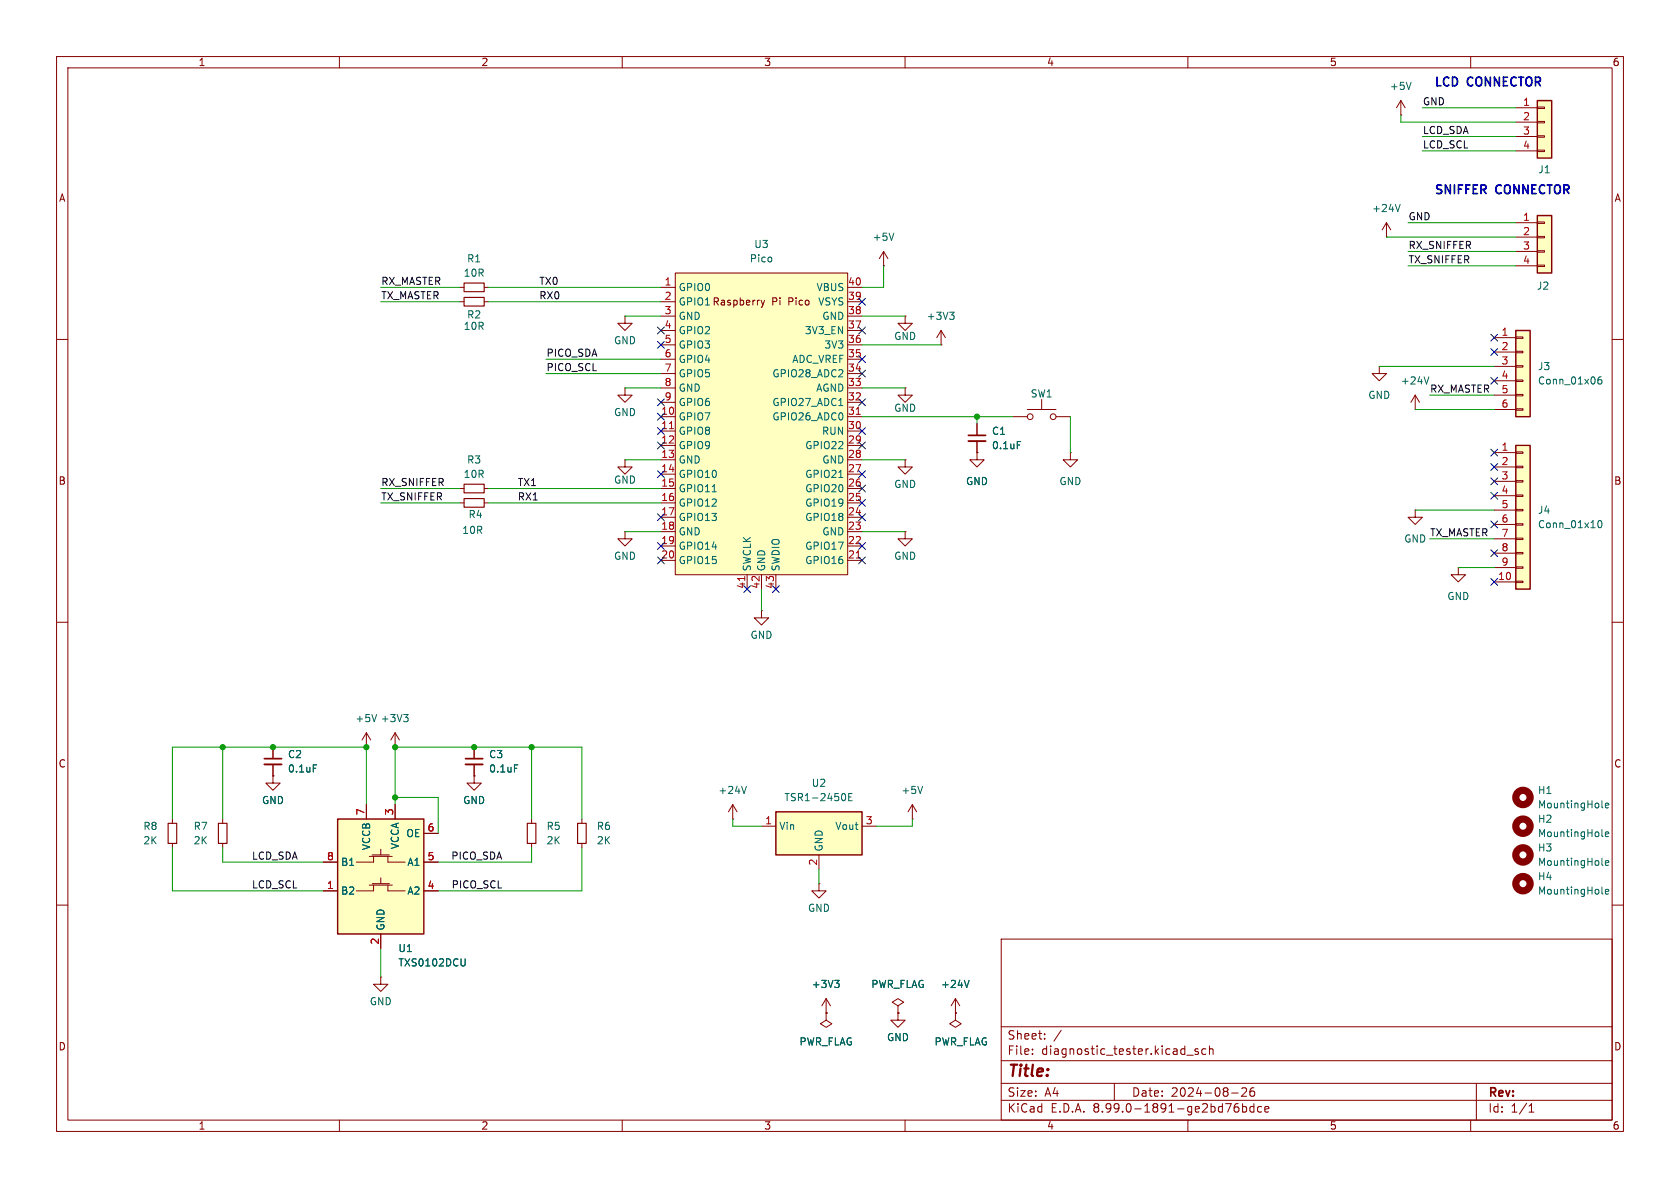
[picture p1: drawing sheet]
<svg xmlns="http://www.w3.org/2000/svg" width="297mm" height="210mm" viewBox="0 0 297 210" stroke-linecap="round" stroke-linejoin="round" font-family="sans-serif">
<g fill="none" stroke="#840000" stroke-width=".18">
<path d="M10 10h277v190h-277zM12 12h273v186h-273zM60 10v2M110 10v2M160 10v2M210 10v2M260 10v2M10 60h2M285 60h2M172.7 74.9v2.1M172.7 78v2M179.1 73.7h2.5"/>
<path d="M181.6 72.4h5.1M184.1 70.6v1.8M186.7 73.7h2.5M172.7 80v1.3h1.3l-1.3 1.3-1.3-1.3h1.3M172.7 80h.1M189.2 80v1.3h1.3l-1.3 1.3-1.2-1.3h1.2M189.2 80h.1M10 110h2M257.8 100.3v1.3h1.3l-1.3 1.3-1.3-1.3h1.3M257.8 100.3h.1M285 110h2M10 160h2"/>
<path d="M285 160h2M177 166h108v32h-108zM60 198v2M110 198v2M160 198v2M177 194.5h108M177 191.5h108M177 187.5h108M177 181.5h108M182.5 186.3v.1M182.5 185.5v.1M184.7 183.6v.1"/>
<path d="M184.7 182.8v.1M187.6 182.1l-1.3 2M197 191.5v3M209.8 186.5h1.2M210 198v2M211.8 185.5l-.3-.1-.3 .2 .1 .2 .5 .2v.3h-.6M213.2 185.5l-.5-.1-.2 .3v.4l.1 .2h.6M213.8 185.5l.2-.1 .4 .1 .1 .9M213.8 184.9v1.5M217.7 193.2h1.2M218.5 195.7h.4l.1 .3v.5l-.5 .1M218.9 195.1l-.4 .1"/>
<path d="M219.5 192.4l.6-.1 .2 .1 .1 .3-.9 1.1h.9M219.7 195.7l.4-.1 .3 .3v.4l-.2 .2h-.5M219.7 195.1v1.5M221.7 192.3a.59 .59 0 0 0-.7 .6v.6l.1 .2 .4 .1 .2-.1 .1-.5-.1-.3h-.5l-.2 .3M221.7 195.7l-.5-.1-.2 .3v.4l.1 .2h.6M221.7 195.1v1.5M223 195.7l-.4-.1-.3 .3v.4l.2 .2h.5M223.6 196.1l.7-.1-.1-.3-.4-.1-.2 .2 .1 .7h.5M260 198v2M261 191.5v6.5M270.3 196.6h.9M270.3 195.5l.4-.4v1.5"/>
<circle cx="182.1" cy="73.7" r=".51"/>
<circle cx="186.2" cy="73.7" r=".51"/>
</g>
<g fill="none" stroke="#840000" stroke-width="1.3">
<circle cx="269.2" cy="156.2" r="1.27"/>
<circle cx="269.2" cy="141" r="1.27"/>
<circle cx="269.2" cy="146" r="1.27"/>
<circle cx="269.2" cy="151.1" r="1.27"/>
</g>
<path d="M179.8 78.1h.7M283.2 152.8l.2 .2M283.2 157.9l.2 .2M283.2 147.7l.2 .2M283.2 142.6l.2 .2M283.8 152.6l.6-.2-.1-.2-.3-.1-.2 .2 .1 .6h.4M283.8 142.4l.6-.1-.1-.3h-.3l-.2 .2 .1 .6h.4M283.8 147.5l.6-.1-.1-.3h-.3l-.2 .1 .1 .6h.4M283.8 157.6l.6-.1-.1-.2-.3-.1-.2 .2 .1 .6h.4" fill="none" stroke="#006464" stroke-width=".18"/>
<path d="M171.2 77h3" fill="none" stroke="#840000" stroke-width=".3"/>
<path d="M171.2 78h3" fill="none" stroke="#840000" stroke-width=".33"/>
<path d="M59.7 144.8h15.2v20.3h-15.2z" fill="#ffffc2"/>
<path d="M59.7 144.8h15.2v20.3h-15.2z" fill="none" stroke="#840000" stroke-width=".25"/>
<g fill="none" stroke="#840000" stroke-width=".18">
<path d="M57.1 157.5h2.6M57.1 152.4h2.6M64.8 142.2v2.6M65.3 156.5h4M65.3 151.4h4M65.8 156.2h3M65.8 151.1h3M66 156.5v1h-3M66 151.4v1h-3M67.3 150.1v1M67.3 155.2v1M68.6 156.5v1h3"/>
<path d="M68.6 151.4v1h3M69.8 142.2v2.6M74.9 157.5h2.6M74.9 152.4h2.6M74.9 147.3h2.6M67.3 165.1v2.5"/>
</g>
<path d="M82.2 169.5v1l-.2 .3" fill="none" stroke="#006464" stroke-width=".18"/>
<path d="M268 58.4h2.5v15.3h-2.5z" fill="#ffffc2"/>
<path d="M268 58.4h2.5v15.3h-2.5z" fill="none" stroke="#840000" stroke-width=".25"/>
<g fill="none" stroke="#840000" stroke-width=".18">
<path d="M264.2 59.7h3.8M268 59.6h1.2v.2h-1.2zM264.2 62.2h3.8M264.2 64.8h3.8M264.2 67.3h3.8M264.2 69.9h3.8M264.2 72.4h3.8M268 62.1h1.2v.3h-1.2zM268 64.6h1.2v.3h-1.2zM268 67.2h1.2v.2h-1.2zM268 69.7h1.2v.3h-1.2zM268 72.3h1.2v.2h-1.2z"/>
<path d="M160 81.3v1.3h1.3l-1.3 1.2-1.3-1.2h1.3M160 81.3h.1M160 94v1.3h1.3l-1.3 1.2-1.3-1.2h1.3M160 94h.1M30.5 144.8v.7M30.5 149.1v.8M39.4 144.8v.7M39.4 149.1v.8"/>
</g>
<path d="M283.1 66.6l-.4 .1a.85 .85 0 0 0 0 1.2l.4-.1 .1-.5-.2-.2-.4 .1-.1 .1" fill="none" stroke="#006464" stroke-width=".18"/>
<path d="M29.7 145.5h1.5v3.6h-1.5zM38.6 145.5h1.5v3.6h-1.5z" fill="none" stroke="#840000" stroke-width=".2"/>
<path d="M268 78.7h2.5v25.4h-2.5z" fill="#ffffc2"/>
<path d="M268 78.7h2.5v25.4h-2.5z" fill="none" stroke="#840000" stroke-width=".25"/>
<g fill="none" stroke="#840000" stroke-width=".18">
<path d="M243.8 64.8v1.2h1.3l-1.3 1.3-1.2-1.3h1.2M243.8 64.8h.1M250.2 72.4h.1M250.2 69.9l-.8 1.2M250.2 69.9l.8 1.2M250.2 69.9v2.5M268 79.9h1.2v.2h-1.2zM264.2 80h3.8M264.2 82.6h3.8M264.2 85.1h3.8M264.2 87.6h3.8M264.2 90.2h3.8"/>
<path d="M264.2 92.7h3.8M264.2 95.3h3.8M264.2 97.8h3.8M268 82.4h1.2v.3h-1.2zM268 85h1.2v.2h-1.2zM268 87.5h1.2v.3h-1.2zM268 90h1.2v.3h-1.2zM268 92.6h1.2v.2h-1.2zM268 95.1h1.2v.3h-1.2zM268 97.7h1.2v.2h-1.2zM134.6 108v1.2h1.3l-1.3 1.3-1.3-1.3h1.3M134.6 108h.1"/>
<path d="M264.2 100.3h3.8M264.2 102.9h3.8M268 100.2h1.2v.3h-1.2zM268 102.7h1.2v.3h-1.2zM102.9 144.8v.7M102.9 149.1v.8"/>
</g>
<path d="M252.6 66.6l-.4 1.3M282.6 92.1l.2-.1a.68 .68 0 0 1 .4 .7 .68 .68 0 0 1-.4 .6l-.2-.1-.1-.4z" fill="none" stroke="#006464" stroke-width=".18"/>
<path d="M102.1 145.5h1.5v3.6h-1.5z" fill="none" stroke="#840000" stroke-width=".2"/>
<path d="M137.2 143.5h15.2v7.6h-15.2z" fill="#ffffc2"/>
<path d="M137.2 143.5h15.2v7.6h-15.2z" fill="none" stroke="#840000" stroke-width=".25"/>
<g fill="none" stroke="#840000" stroke-width=".18">
<path d="M129.5 144.8h.1M129.5 142.2l-.7 1.3M129.5 142.2l.8 1.3M129.5 142.2v2.6M134.6 146.1h2.6M144.8 151.1v2.6M152.4 146.1h2.5M146 179.1h.1M146 179.1v1.2l1.1 .7-1.1 .6-1-.6 1-.7M146 176.5l-.7 1.3M146 176.5l.8 1.3M146 176.5v2.6"/>
<path d="M158.7 179.1v1.2h1.3l-1.3 1.3-1.2-1.3h1.2M158.7 179.1h.1M168.9 179.1v1.2l1 .7-1 .6-1-.6 1-.7M168.9 179.1h.1"/>
</g>
<path d="M132 139l-.5 1.3M149.2 140.3a.79 .79 0 0 1 0 1.2M150 140.9h.5M150.6 140.3h-.6v1.2h.6M147.6 173.3h.7l-.4 .5M148.1 173.8l.2 .2v.3l-.2 .3" fill="none" stroke="#006464" stroke-width=".18"/>
<path d="M271.8 38.1h2.5v10.2h-2.5z" fill="#ffffc2"/>
<path d="M271.8 38.1h2.5v10.2h-2.5z" fill="none" stroke="#840000" stroke-width=".25"/>
<g fill="none" stroke="#840000" stroke-width=".18">
<path d="M247.6 17.8l-.7 1.3M247.6 17.8l.8 1.3M247.6 17.8v2.5M245.1 39.4l-.8 1.2M245.1 39.4l.8 1.2M245.1 39.4v2.5M247.6 20.3h.1M268 39.4h3.8M271.8 39.2h1.2v.3h-1.2zM81.3 50.8h.7M81.3 53.3h.7M85.6 50.8h.8"/>
<path d="M85.6 53.3h.8M110.5 55.9v1.3h1.3l-1.3 1.2-1.3-1.2h1.3M110.5 55.9h.1M245.1 41.9h.1M268 41.9h3.8M268 44.5h3.8M268 47h3.8M271.8 41.8h1.2v.2h-1.2zM271.8 44.3h1.2v.3h-1.2zM271.8 46.9h1.2v.2h-1.2zM94 144.8v.7M94 149.1v.8"/>
<path d="M67.3 172.7v1.3h1.3l-1.3 1.3-1.3-1.3h1.3M67.3 172.7h.1M158.7 177.8l1.1-.6-1.1-.7-1 .7 1 .6v1.3M158.7 179.1h.1M168.9 179.1h.1M168.9 176.5l-.8 1.3M168.9 176.5l.8 1.3M168.9 176.5v2.6"/>
</g>
<path d="M249.5 14.5l-.5 1.3M247.5 36.1l-.4 1.3M171.3 173.3l-.4 1.3" fill="none" stroke="#006464" stroke-width=".18"/>
<path d="M82 50h3.6v1.6h-3.6zM82 52.6h3.6v1.5h-3.6zM93.2 145.5h1.5v3.6h-1.5z" fill="none" stroke="#840000" stroke-width=".2"/>
<path d="M271.8 17.8h2.5v10.1h-2.5z" fill="#ffffc2"/>
<path d="M271.8 17.8h2.5v10.1h-2.5z" fill="none" stroke="#840000" stroke-width=".25"/>
<g fill="none" stroke="#840000" stroke-width=".18">
<path d="M268 19.1h3.8M271.8 18.9h1.2v.3h-1.2zM268 21.6h3.8M268 24.1h3.8M268 26.7h3.8M271.8 21.5h1.2v.2h-1.2zM271.8 24h1.2v.3h-1.2zM271.8 26.5h1.2v.3h-1.2zM110.5 68.6v1.3h1.3l-1.3 1.2-1.3-1.2h1.3M110.5 68.6h.1M64.8 132.1h.1M64.8 129.5l-.8 1.3"/>
<path d="M64.8 129.5l.7 1.3M64.8 129.5v2.6M83.8 132.1v2M83.8 135.1v2.1M161.3 144.8h.1M161.3 142.2l-.8 1.3M161.3 142.2l.8 1.3M161.3 142.2v2.6"/>
</g>
<path d="M66.6 126.3l-.4 1.3M90.9 135.2h.7M163.1 139l-.4 1.3" fill="none" stroke="#006464" stroke-width=".18"/>
<path d="M82.3 134.1h3" fill="none" stroke="#840000" stroke-width=".3"/>
<path d="M82.3 135.1h3" fill="none" stroke="#840000" stroke-width=".33"/>
<path d="M119.4 48.3h30.5v53.3h-30.5z" fill="#ffffc2"/>
<g fill="none" stroke="#840000" stroke-width=".18">
<path d="M116.8 50.8h2.6M116.8 53.3h2.6M116.8 55.9h2.6M116.8 58.4h2.6M119.4 48.3h30.5v53.3h-30.5zM134.6 53.1l.3 .8M134.9 53.9l-.3 .4M135.2 53.1l-.3 .8M149.9 50.8h2.5M149.9 53.3h2.5M149.9 55.9h2.5M149.9 58.4h2.5"/>
<path d="M156.2 47h.1M156.2 44.5l-.8 1.2M156.2 44.5l.8 1.2M156.2 44.5v2.5M160 55.9v1.3h1.3l-1.3 1.2-1.3-1.2h1.3M160 55.9h.1M166.4 58.4l-.8 1.3M166.4 58.4l.7 1.3M166.4 58.4v2.6M116.8 61h2.6M116.8 63.5h2.6M116.8 66h2.6"/>
<path d="M116.8 68.6h2.6M116.8 71.1h2.6M116.8 73.7h2.6M116.8 76.2h2.6M116.8 78.7h2.6M149.9 61h2.5M149.9 63.5h2.5M149.9 66h2.5M149.9 68.6h2.5M149.9 71.1h2.5M149.9 73.7h2.5M149.9 76.2h2.5"/>
<path d="M149.9 78.7h2.5M160 68.6v1.3h1.3l-1.3 1.2-1.3-1.2h1.3M160 68.6h.1M166.4 61h.1M172.7 74.9v2.1M172.7 78v2M81.3 86.4h.7M81.3 88.9h.7M85.6 86.4h.8M85.6 88.9h.8M110.5 94v1.3h1.3l-1.3 1.2-1.3-1.2h1.3M110.5 94h.1"/>
<path d="M110.5 81.3v1.3h1.3l-1.3 1.2-1.3-1.2h1.3M110.5 81.3h.1M116.8 81.3h2.6M116.8 83.8h2.6M116.8 86.4h2.6M116.8 88.9h2.6M116.8 91.4h2.6M116.8 94h2.6M116.8 96.5h2.6M116.8 99.1h2.6M149.9 81.3h2.5M149.9 83.8h2.5"/>
<path d="M149.9 86.4h2.5M149.9 88.9h2.5M149.9 91.4h2.5M149.9 94h2.5M149.9 96.5h2.5M149.9 99.1h2.5M172.7 80h.1M250.2 90.2v1.2h1.3l-1.3 1.3-1.3-1.3h1.3M250.2 90.2h.1M132.1 101.6v2.5M134.6 101.6v2.5M137.2 101.6v2.5"/>
<path d="M48.3 137.2v1.2h1.2l-1.2 1.3-1.3-1.3h1.3M48.3 137.2h.1M48.3 132.1v2M48.3 135.1v2.1M69.8 132.1h.1M69.8 129.5l-.7 1.3M69.8 129.5l.8 1.3M69.8 129.5v2.6M83.8 137.2v1.2h1.3l-1.3 1.3-1.3-1.3h1.3M83.8 137.2h.1M83.8 132.1v2M83.8 135.1v2.1"/>
<path d="M57.1 152.4h2.6M57.1 157.5h2.6M64.8 142.2v2.6M69.8 142.2v2.6M74.9 147.3h2.6M74.9 152.4h2.6M74.9 157.5h2.6M144.8 156.2v1.3h1.2l-1.2 1.3-1.3-1.3h1.3M144.8 156.2h.1M67.3 165.1v2.5M146 179.1h.1M158.7 179.1h.1"/>
<path d="M168.9 179.1h.1"/>
</g>
<path d="M118.4 75.8h.7M151.4 73.2h.7M151.4 98.6h.7M131.7 101.9v.7" fill="none" stroke="#a90000" stroke-width=".18"/>
<g fill="none" stroke="#006464" stroke-width=".18">
<path d="M158 41.2l-.4 1.3M167.9 55.2h.8l-.5 .5M168.4 55.7l.3 .2v.3l-.3 .3M148.3 71.7h.7M179.8 78.1h.7M125.9 86.9h.7M148.3 84.4h.7M55.4 135.2h.6M71.4 126.3h.7l-.4 .5M71.9 126.8l.2 .2v.3l-.2 .3M90.9 135.2h.7M82.2 169.5v1l-.2 .3"/>
<path d="M147.6 173.3h.7l-.4 .5M148.1 173.8l.2 .2v.3l-.2 .3M171.3 173.3l-.4 1.3"/>
</g>
<path d="M82 85.6h3.6v1.5h-3.6zM82 88.1h3.6v1.6h-3.6z" fill="none" stroke="#840000" stroke-width=".2"/>
<path d="M46.7 134.1h3.1" fill="none" stroke="#840000" stroke-width=".3"/>
<path d="M46.7 135.1h3.1" fill="none" stroke="#840000" stroke-width=".33"/>
<g fill="none" stroke="#009600" stroke-width=".18">
<path d="M251.5 19.1h16.5M247.6 20.3v1.3h20.4M248.9 39.4h19.1M251.5 26.7h16.5M251.5 24.1h16.5M67.3 53.3h14M67.3 50.8h14M86.4 53.3h30.4M86.4 50.8h30.4M110.5 55.9h6.3M152.4 55.9h7.6M156.2 47v3.8h-3.8"/>
<path d="M245.1 41.9h22.9M248.9 44.5h19.1M248.9 47h19.1M96.5 66h20.3M96.5 63.5h20.3M110.5 68.6h6.3M152.4 68.6h7.6M152.4 61h14M152.4 73.7h26.7M172.7 73.7v1.2M189.2 73.7v6.3M243.8 64.8h20.4"/>
<path d="M250.2 72.4h14M252.7 69.9h11.5M67.3 88.9h14M67.3 86.4h14M86.4 88.9h30.4M86.4 86.4h30.4M110.5 81.3h6.3M110.5 94h6.3M152.4 81.3h7.6M152.4 94h7.6M250.2 90.2h14M252.7 95.3h11.5"/>
<path d="M134.6 104.1v3.9M257.8 100.3h6.4M39.4 132.1v12.7M94 132.1v12.7M30.5 149.9v7.6h26.6M39.4 149.9v2.5h17.7M64.8 142.2v-10.1h-34.3v12.7M69.8 142.2v-10.1h33.1v12.7M69.8 141h7.7v6.3M94 149.9v2.5h-16.5M102.9 149.9v7.6h-25.4M129.5 144.8v1.3h5.1"/>
<path d="M144.8 153.7v2.5M161.3 144.8v1.3h-6.4M67.3 167.6v5.1"/>
</g>
<g fill="none" stroke="#000084" stroke-width=".18">
<path d="M116.2 57.8l1.2 1.2M117.4 57.8l-1.2 1.2M151.8 52.7l1.2 1.2M151.8 57.8l1.2 1.2M153 52.7l-1.2 1.2M153 57.8l-1.2 1.2M263.6 59.1l1.2 1.2M264.8 59.1l-1.2 1.2M116.2 73.1l1.2 1.2M116.2 70.5l1.2 1.2M116.2 75.6l1.2 1.2M116.2 78.1l1.2 1.2"/>
<path d="M116.2 60.4l1.2 1.2M117.4 73.1l-1.2 1.2M117.4 70.5l-1.2 1.2M117.4 75.6l-1.2 1.2M117.4 78.1l-1.2 1.2M117.4 60.4l-1.2 1.2M151.8 70.5l1.2 1.2M151.8 75.6l1.2 1.2M151.8 62.9l1.2 1.2M151.8 65.4l1.2 1.2M151.8 78.1l1.2 1.2M153 62.9l-1.2 1.2"/>
<path d="M153 70.5l-1.2 1.2M153 75.6l-1.2 1.2M153 65.4l-1.2 1.2M153 78.1l-1.2 1.2M263.6 79.4l1.2 1.2M263.6 66.7l1.2 1.2M263.6 61.6l1.2 1.2M264.8 79.4l-1.2 1.2M264.8 66.7l-1.2 1.2M264.8 61.6l-1.2 1.2M116.2 98.5l1.2 1.2M116.2 95.9l1.2 1.2"/>
<path d="M116.2 83.2l1.2 1.2M116.2 90.8l1.2 1.2M117.4 98.5l-1.2 1.2M117.4 95.9l-1.2 1.2M117.4 83.2l-1.2 1.2M117.4 90.8l-1.2 1.2M151.8 98.5l1.2 1.2M151.8 95.9l1.2 1.2M151.8 90.8l1.2 1.2M151.8 88.3l1.2 1.2M151.8 85.8l1.2 1.2M151.8 83.2l1.2 1.2"/>
<path d="M153 98.5l-1.2 1.2M153 95.9l-1.2 1.2M153 88.3l-1.2 1.2M153 90.8l-1.2 1.2M153 85.8l-1.2 1.2M153 83.2l-1.2 1.2M263.6 81.9l1.2 1.3M263.6 84.5l1.2 1.2M263.6 92.1l1.2 1.2M263.6 87l1.2 1.2M263.6 97.2l1.2 1.2M264.8 81.9l-1.2 1.3"/>
<path d="M264.8 84.5l-1.2 1.2M264.8 92.1l-1.2 1.2M264.8 87l-1.2 1.2M264.8 97.2l-1.2 1.2M131.5 103.5l1.2 1.2M132.7 103.5l-1.2 1.2M136.6 103.5l1.2 1.2M137.8 103.5l-1.2 1.2M263.6 102.3l1.2 1.2M264.8 102.3l-1.2 1.2"/>
</g>
<g fill="#009600" stroke="#009600" stroke-width=".18">
<circle cx="83.8" cy="132.1" r=".46"/>
<circle cx="94" cy="132.1" r=".46"/>
<circle cx="48.3" cy="132.1" r=".46"/>
<circle cx="64.8" cy="132.1" r=".46"/>
<circle cx="69.8" cy="132.1" r=".46"/>
<circle cx="69.8" cy="141" r=".46"/>
<circle cx="39.4" cy="132.1" r=".46"/>
<circle cx="172.7" cy="73.7" r=".46"/>
</g>
<text font-size="2.8" fill="#840000" x="178" y="190.9">Title:</text>
<g font-size="2.1" fill="#0000c2">
<text x="253.4" y="15.7">LCD</text>
<text x="259.4" y="15.7">CONNECTOR</text>
<text x="253.4" y="34.8">SNIFFER</text>
<text x="264.5" y="34.8">CONNECTOR</text>
</g>
<g font-size="2.1" fill="#840000">
<text x="178" y="184">Sheet:</text>
<text x="178" y="186.7">File:</text>
<text x="184.1" y="186.7">diagnostic_tester.kicad_sch</text>
<text x="178" y="196.9">KiCad</text>
<text x="178" y="194.1">Size:</text>
<text x="184.7" y="194.1">A4</text>
<text x="185.7" y="196.9">E.D.A.</text>
<text x="193.3" y="196.9">8.99.0-1891-ge2bd76bdce</text>
<text x="200" y="194.1">Date:</text>
<text x="207" y="194.1">2024-08-26</text>
<text x="263" y="194.3">Rev:</text>
<text x="263" y="196.9">Id:</text>
<text x="267.1" y="196.9">1/1</text>
</g>
<g font-size="1.8" fill="#840000">
<text x="35" y="11.9">1</text>
<text x="85" y="11.9">2</text>
<text x="135" y="11.9">3</text>
<text x="185" y="11.9">4</text>
<text x="235" y="11.9">5</text>
<text x="285" y="11.9">6</text>
<text x="10.3" y="35.9">A</text>
<text x="285.3" y="35.9">A</text>
<text x="136.4" y="54.2">Pi</text>
<text x="139.5" y="54.2">Pico</text>
<text x="10.3" y="85.9">B</text>
<text x="285.3" y="85.9">B</text>
<text x="10.3" y="135.9">C</text>
<text x="285.3" y="135.9">C</text>
<text x="10.3" y="185.9">D</text>
<text x="285.3" y="185.9">D</text>
<text x="35" y="199.9">1</text>
<text x="85" y="199.9">2</text>
<text x="135" y="199.9">3</text>
<text x="185" y="199.9">4</text>
<text x="235" y="199.9">5</text>
<text x="285" y="199.9">6</text>
</g>
<g font-size="1.8" fill="#006464">
<text x="245.6" y="16.1">+5V</text>
<text x="271.9" y="30.8">J1</text>
<text x="242.5" y="37.7">+24V</text>
<text x="82.5" y="46.6">R1</text>
<text x="132.5" y="46.6">Pico</text>
<text x="133.2" y="44">U3</text>
<text x="154.2" y="42.8">+5V</text>
<text x="81.9" y="49.1">10R</text>
<text x="119.9" y="51.7">GPIO0</text>
<text x="144.3" y="51.7">VBUS</text>
<text x="271.6" y="51.4">J2</text>
<text x="81.9" y="58.5">10R</text>
<text x="82.5" y="56.5">R2</text>
<text x="119.9" y="54.2">GPIO1 Raspberry</text>
<text x="119.9" y="56.7">GND</text>
<text x="119.9" y="59.3">GPIO2</text>
<text x="142.2" y="59.3">3V3_EN</text>
<text x="144.6" y="54.2">VSYS</text>
<text x="145.3" y="56.7">GND</text>
<text x="163.7" y="56.7">+3V3</text>
<text x="108.5" y="61.1">GND</text>
<text x="119.9" y="61.8">GPIO3</text>
<text x="119.9" y="64.4">GPIO4</text>
<text x="140" y="64.4">ADC_VREF</text>
<text x="145.6" y="61.8">3V3</text>
<text x="158" y="60.3">GND</text>
<text x="271.8" y="65.6">J3</text>
<text x="119.9" y="66.9">GPIO5</text>
<text x="119.9" y="69.4">GND</text>
<text x="119.9" y="72">GPIO6</text>
<text x="136.4" y="66.9">GPIO28_ADC2</text>
<text x="136.4" y="72">GPIO27_ADC1</text>
<text x="144.2" y="69.4">AGND</text>
<text x="182.1" y="70.5">SW1</text>
<text x="241.8" y="70.7">GND</text>
<text x="247.5" y="68.2">+24V</text>
<text x="271.8" y="68.2">Conn_01x06</text>
<text x="108.5" y="73.8">GND</text>
<text x="119.9" y="74.5">GPIO7</text>
<text x="119.9" y="77.1">GPIO8</text>
<text x="136.4" y="74.5">GPIO26_ADC0</text>
<text x="145.2" y="77.1">RUN</text>
<text x="158" y="73">GND</text>
<text x="175.3" y="77.1">C1</text>
<text x="82.5" y="82.1">R3</text>
<text x="119.9" y="79.6">GPIO9</text>
<text x="119.9" y="82.1">GND</text>
<text x="142.3" y="79.6">GPIO22</text>
<text x="145.3" y="82.1">GND</text>
<text x="175.3" y="79.6">0.1uF</text>
<text x="81.9" y="84.7">10R</text>
<text x="108.5" y="85.7">GND</text>
<text x="119.9" y="84.7">GPIO10</text>
<text x="119.9" y="87.2">GPIO11</text>
<text x="119.9" y="89.8">GPIO12</text>
<text x="142.3" y="84.7">GPIO21</text>
<text x="142.3" y="87.2">GPIO20</text>
<text x="142.3" y="89.8">GPIO19</text>
<text x="158" y="86.5">GND</text>
<text x="170.7" y="86">GND</text>
<text x="187.2" y="86">GND</text>
<text x="81.6" y="94.6">10R</text>
<text x="82.7" y="91.8">R4</text>
<text x="119.9" y="92.3">GPIO13</text>
<text x="119.9" y="94.8">GND</text>
<text x="142.3" y="92.3">GPIO18</text>
<text x="145.3" y="94.8">GND</text>
<text x="271.8" y="91">J4</text>
<text x="271.8" y="93.6">Conn_01x10</text>
<text x="108.5" y="99.2">GND</text>
<text x="119.9" y="97.4">GPIO14</text>
<text x="119.9" y="99.9">GPIO15</text>
<text x="132.9" y="101.1" transform="rotate(-90 132.9 101.1)">SWCLK</text>
<text x="135.5" y="101.1" transform="rotate(-90 135.5 101.1)">GND</text>
<text x="138" y="101.1" transform="rotate(-90 138 101.1)">SWDIO</text>
<text x="142.3" y="97.4">GPIO17</text>
<text x="142.3" y="99.9">GPIO16</text>
<text x="158" y="99.2">GND</text>
<text x="248.2" y="96.1">GND</text>
<text x="255.8" y="106.3">GND</text>
<text x="132.6" y="113.1">GND</text>
<text x="62.7" y="127.9">+5V</text>
<text x="67.2" y="127.9">+3V3</text>
<text x="50.8" y="134.2">C2</text>
<text x="50.8" y="136.8">0.1uF</text>
<text x="86.4" y="134.2">C3</text>
<text x="86.4" y="136.8">0.1uF</text>
<text x="46.2" y="142.3">GND</text>
<text x="81.8" y="142.3">GND</text>
<text x="126.9" y="140.6">+24V</text>
<text x="138.6" y="141.8">TSR1-2450E</text>
<text x="143.4" y="139.3">U2</text>
<text x="159.3" y="140.6">+5V</text>
<text x="271.8" y="140.6">H1</text>
<text x="271.8" y="143.1">MountingHole</text>
<text x="25.2" y="146.9">R8</text>
<text x="25.2" y="149.5">2K</text>
<text x="34.1" y="146.9">R7</text>
<text x="34.1" y="149.5">2K</text>
<text x="71.7" y="148.2">OE</text>
<text x="96.5" y="146.9">R5</text>
<text x="96.5" y="149.5">2K</text>
<text x="105.4" y="146.9">R6</text>
<text x="105.4" y="149.5">2K</text>
<text x="137.7" y="146.9">Vin</text>
<text x="147.6" y="146.9">Vout</text>
<text x="271.8" y="145.6">H2</text>
<text x="271.8" y="148.2">MountingHole</text>
<text x="60.2" y="153.3">B1</text>
<text x="65.6" y="150.4" transform="rotate(-90 65.6 150.4)">VCCB</text>
<text x="70.7" y="150.2" transform="rotate(-90 70.7 150.2)">VCCA</text>
<text x="71.9" y="153.3">A1</text>
<text x="145.6" y="150.6" transform="rotate(-90 145.6 150.6)">GND</text>
<text x="271.8" y="150.7">H3</text>
<text x="271.8" y="153.3">MountingHole</text>
<text x="271.8" y="155.8">H4</text>
<text x="60.2" y="158.3">B2</text>
<text x="71.9" y="158.3">A2</text>
<text x="142.7" y="161.4">GND</text>
<text x="271.8" y="158.3">MountingHole</text>
<text x="68.2" y="164.6" transform="rotate(-90 68.2 164.6)">GND</text>
<text x="70.3" y="171">TXS0102DCU</text>
<text x="70.3" y="168.5">U1</text>
<text x="65.3" y="177.9">GND</text>
<text x="143.4" y="174.9">+3V3</text>
<text x="153.9" y="174.9">PWR_FLAG</text>
<text x="166.3" y="174.9">+24V</text>
<text x="141.2" y="185">PWR_FLAG</text>
<text x="156.7" y="184.3">GND</text>
<text x="165.1" y="185">PWR_FLAG</text>
</g>
<g font-size="1.8" fill="#0f0f0f">
<text x="251.5" y="18.7">GND</text>
<text x="251.5" y="23.8">LCD_SDA</text>
<text x="251.5" y="26.3">LCD_SCL</text>
<text x="248.9" y="39">GND</text>
<text x="248.9" y="44.1">RX_SNIFFER</text>
<text x="248.9" y="46.6">TX_SNIFFER</text>
<text x="67.3" y="53">TX_MASTER</text>
<text x="67.3" y="50.5">RX_MASTER</text>
<text x="95.2" y="50.5">TX0</text>
<text x="95.2" y="53">RX0</text>
<text x="96.5" y="63.2">PICO_SDA</text>
<text x="96.5" y="65.7">PICO_SCL</text>
<text x="252.7" y="69.5">RX_MASTER</text>
<text x="67.3" y="86">RX_SNIFFER</text>
<text x="67.3" y="88.6">TX_SNIFFER</text>
<text x="91.4" y="86">TX1</text>
<text x="91.4" y="88.6">RX1</text>
<text x="252.7" y="94.9">TX_MASTER</text>
<text x="44.4" y="152.1">LCD_SDA</text>
<text x="79.7" y="152.1">PICO_SDA</text>
<text x="44.4" y="157.1">LCD_SCL</text>
<text x="79.7" y="157.1">PICO_SCL</text>
</g>
<g font-size="1.8" fill="#a90000">
<text x="269.2" y="18.8">1</text>
<text x="269.2" y="21.3">2</text>
<text x="269.2" y="23.9">3</text>
<text x="269.2" y="26.4">4</text>
<text x="269.2" y="39.1">1</text>
<text x="269.2" y="41.7">2</text>
<text x="269.2" y="44.2">3</text>
<text x="269.2" y="46.7">4</text>
<text x="117.4" y="50.5">1</text>
<text x="117.4" y="53.1">2</text>
<text x="149.8" y="50.5">40</text>
<text x="149.8" y="53.1">39</text>
<text x="117.4" y="55.6">3</text>
<text x="117.4" y="58.2">4</text>
<text x="149.8" y="55.6">38</text>
<text x="149.8" y="58.2">37</text>
<text x="265.4" y="59.4">1</text>
<text x="117.4" y="60.7">5</text>
<text x="117.4" y="63.2">6</text>
<text x="117.4" y="65.8">7</text>
<text x="149.8" y="60.7">36</text>
<text x="149.8" y="63.2">35</text>
<text x="149.8" y="65.8">34</text>
<text x="265.4" y="62">2</text>
<text x="265.4" y="64.5">3</text>
<text x="117.4" y="68.3">8</text>
<text x="117.4" y="70.9">9</text>
<text x="149.8" y="68.3">33</text>
<text x="149.8" y="70.9">32</text>
<text x="265.4" y="67.1">4</text>
<text x="265.4" y="69.6">5</text>
<text x="116.8" y="73.4">10</text>
<text x="116.8" y="75.9">11</text>
<text x="149.8" y="73.4">31</text>
<text x="149.8" y="75.9">30</text>
<text x="265.4" y="72.1">6</text>
<text x="116.8" y="78.5">12</text>
<text x="116.8" y="81">13</text>
<text x="116.8" y="83.6">14</text>
<text x="149.8" y="78.5">29</text>
<text x="149.8" y="81">28</text>
<text x="149.8" y="83.6">27</text>
<text x="265.4" y="79.8">1</text>
<text x="265.4" y="82.3">2</text>
<text x="116.8" y="86.1">15</text>
<text x="116.8" y="88.6">16</text>
<text x="149.8" y="86.1">26</text>
<text x="149.8" y="88.6">25</text>
<text x="265.4" y="84.8">3</text>
<text x="265.4" y="87.4">4</text>
<text x="265.4" y="89.9">5</text>
<text x="116.8" y="91.2">17</text>
<text x="116.8" y="93.7">18</text>
<text x="149.8" y="91.2">24</text>
<text x="149.8" y="93.7">23</text>
<text x="265.4" y="92.5">6</text>
<text x="265.4" y="95">7</text>
<text x="116.8" y="96.3">19</text>
<text x="116.8" y="98.8">20</text>
<text x="149.8" y="96.3">22</text>
<text x="149.8" y="98.8">21</text>
<text x="265.4" y="97.5">8</text>
<text x="265.4" y="100.1">9</text>
<text x="131.8" y="104.2" transform="rotate(-90 131.8 104.2)">41</text>
<text x="134.4" y="104.2" transform="rotate(-90 134.4 104.2)">42</text>
<text x="136.9" y="104.2" transform="rotate(-90 136.9 104.2)">43</text>
<text x="264.8" y="102.6">10</text>
<text x="64.5" y="144.2" transform="rotate(-90 64.5 144.2)">7</text>
<text x="69.6" y="144.2" transform="rotate(-90 69.6 144.2)">3</text>
<text x="75.5" y="147.1">6</text>
<text x="135.2" y="145.8">1</text>
<text x="153" y="145.8">3</text>
<text x="57.7" y="152.1">8</text>
<text x="75.5" y="152.1">5</text>
<text x="144.5" y="153.1" transform="rotate(-90 144.5 153.1)">2</text>
<text x="57.7" y="157.2">1</text>
<text x="75.5" y="157.2">4</text>
<text x="67.1" y="167.1" transform="rotate(-90 67.1 167.1)">2</text>
</g>
</svg>
